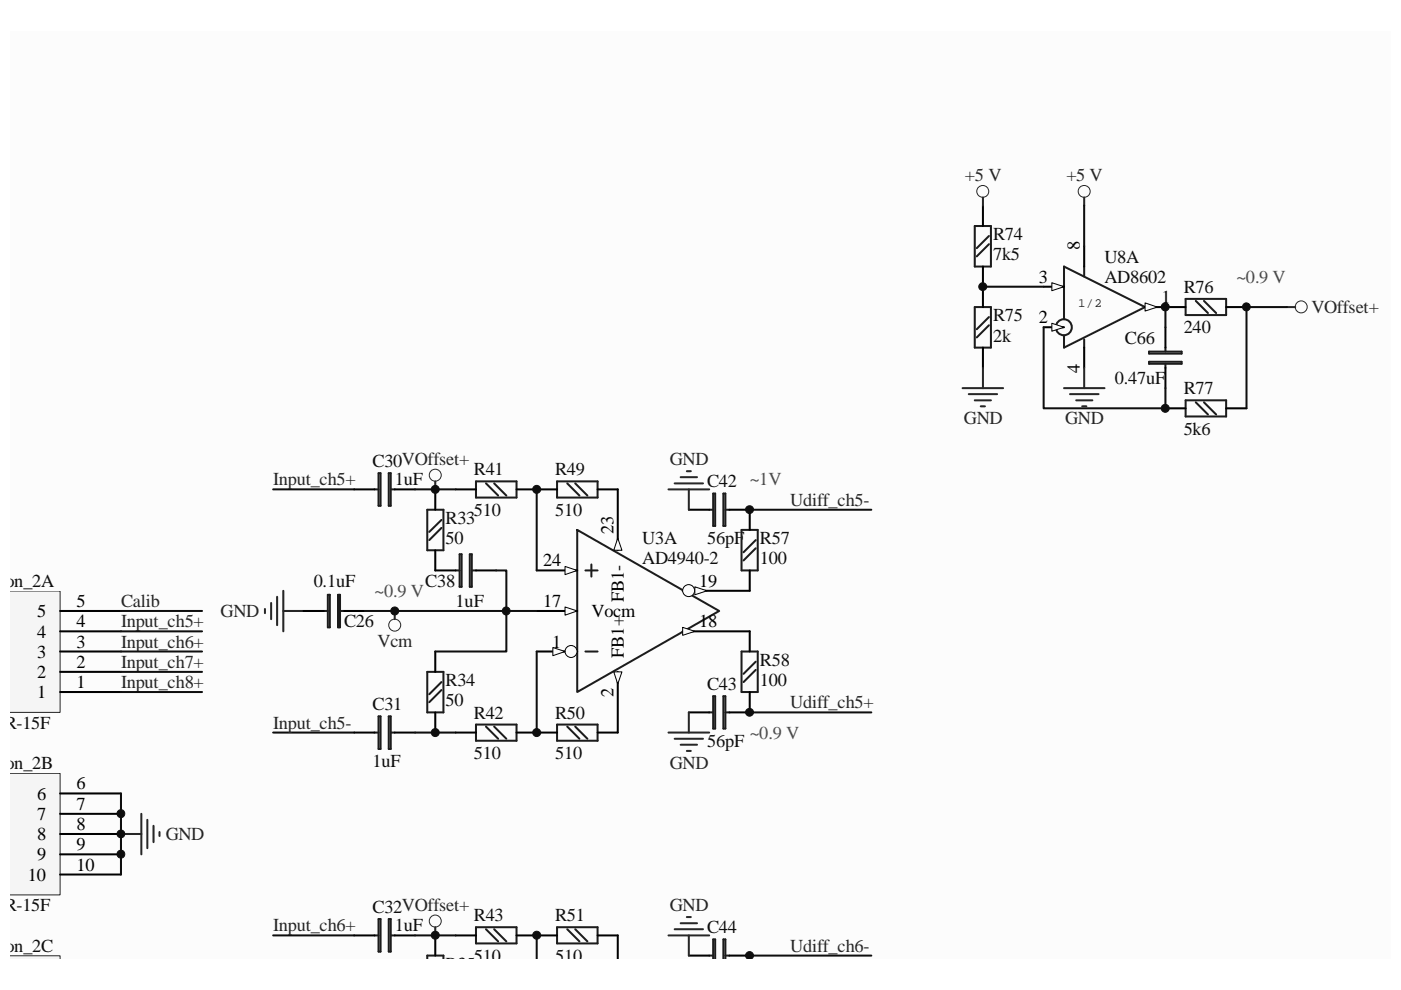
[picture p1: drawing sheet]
<svg xmlns="http://www.w3.org/2000/svg" width="297mm" height="210mm" viewBox="0 0 297 210" stroke-linecap="round" stroke-linejoin="round" font-family="sans-serif">
<path d="M2.2 6.6h292.7v196.7h-292.7z" fill="#fcfcfc"/>
<path d="M2.2 125.3h10.5v25.7h-10.5z" fill="#f5f5f5"/>
<path d="M2.2 125.3h10.5v25.7h-10.5" fill="none" stroke="#262626" stroke-width=".21"/>
<path d="M12.7 138.1h13M12.7 133.9h13M12.7 129.5h13M12.7 146.7h13M12.7 142.5h13" fill="none" stroke="#000" stroke-width=".43"/>
<path d="M2.2 164h10.5v25.7h-10.5z" fill="#f5f5f5"/>
<path d="M2.2 164h10.5v25.7h-10.5" fill="none" stroke="#262626" stroke-width=".21"/>
<path d="M12.7 168.2h13M12.7 172.6h13M12.7 176.8h13M12.7 181.1h13M12.7 185.4h13" fill="none" stroke="#000" stroke-width=".43"/>
<path d="M2.2 202.7h10.5v.6h-10.5z" fill="#f5f5f5"/>
<path d="M2.2 202.6h10.5v.7" fill="none" stroke="#262626" stroke-width=".21"/>
<path d="M159 108.1h25.7M25.7 129.5h17.1M25.7 133.9h17.1M25.7 138.1h17.1M25.7 142.5h17.1M25.7 146.7h17.1M159 151h25.7M25.7 168.2v17.2M159 202.6h25.7" fill="none" stroke="#0e0e0e" stroke-width=".43"/>
<path d="M25.7 176.8h4.3M30 172.6v8.5M31.2 173.8v6M32.6 175.1v3.5M33.8 176.4v.8" fill="none" stroke="#262626" stroke-width=".43"/>
<path d="M122.4 112.4l30.1 17.1-30.1 17.2z" fill="none" stroke="#1c1c1c" stroke-width=".43"/>
<path d="M113.8 138.1h8.6" fill="none" stroke="#000" stroke-width=".43"/>
<circle cx="121.1" cy="138.1" r="1.27" fill="#fcfcfc"/>
<circle cx="121.1" cy="138.1" r="1.27" fill="none" stroke="#000" stroke-width=".21"/>
<path d="M117.2 137.3l2.6 .8-2.6 .9z" fill="#fcfcfc"/>
<path d="M117.2 137.3l2.6 .8-2.6 .9z" fill="none" stroke="#000" stroke-width=".21"/>
<path d="M113.8 120.9h8.6" fill="none" stroke="#000" stroke-width=".43"/>
<path d="M119.8 120.1l2.6 .8-2.6 .9z" fill="#fcfcfc"/>
<path d="M119.8 120.1l2.6 .8-2.6 .9z" fill="none" stroke="#000" stroke-width=".21"/>
<path d="M113.8 129.5h8.6" fill="none" stroke="#000" stroke-width=".43"/>
<path d="M119.8 128.7l2.6 .8-2.6 .9z" fill="#fcfcfc"/>
<path d="M119.8 128.7l2.6 .8-2.6 .9z" fill="none" stroke="#000" stroke-width=".21"/>
<path d="M144.7 133.9h14.3" fill="none" stroke="#000" stroke-width=".43"/>
<path d="M144.7 133l2.6 .9-2.6 .8z" fill="#fcfcfc"/>
<path d="M144.7 133l2.6 .9-2.6 .8z" fill="none" stroke="#000" stroke-width=".21"/>
<path d="M144.7 125.3h14.3" fill="none" stroke="#000" stroke-width=".43"/>
<circle cx="146" cy="125.2" r="1.27" fill="#fcfcfc"/>
<circle cx="146" cy="125.2" r="1.27" fill="none" stroke="#000" stroke-width=".21"/>
<path d="M147.3 124.4l2.6 .9-2.6 .8z" fill="#fcfcfc"/>
<path d="M147.3 124.4l2.6 .9-2.6 .8z" fill="none" stroke="#000" stroke-width=".21"/>
<path d="M125.4 119.7v2.6M124.1 120.9h2.6M124.1 138.1h2.6" fill="none" stroke="#1c1c1c" stroke-width=".43"/>
<path d="M131 142.5v12.8" fill="none" stroke="#000" stroke-width=".43"/>
<path d="M130.1 142.5h1.8l-.9 2.5z" fill="#fcfcfc"/>
<path d="M130.1 142.5h1.8l-.9 2.5z" fill="none" stroke="#000" stroke-width=".21"/>
<path d="M131 103.8v12.9" fill="none" stroke="#000" stroke-width=".43"/>
<path d="M131 114.1l.9 2.6h-1.8z" fill="#fcfcfc"/>
<path d="M131 114.1l.9 2.6h-1.8z" fill="none" stroke="#000" stroke-width=".21"/>
<g fill="none" stroke="#000" stroke-width=".43">
<path d="M229.9 52.2v4.3M221.3 60.8h4.3M75.1 103.8h4.3M83.7 103.8h4.3M92.3 103.8v4.3M92.3 116.7v4.2h4.3M96.6 103.8h4.3M109.5 103.8h8.6M126.7 103.8h4.3M146 108.1h4.4M154.6 108.1h4.4v4.3M64.3 129.5h4.4"/>
<path d="M72.9 129.5h4.4M92.3 138.1v4.4M100.9 120.9h4.3M159 120.9v4.4M159 133.9v4.2M75.1 155.3h4.3M83.7 155.3h4.3M92.3 151v4.3M96.6 155.3h4.3M109.5 155.3h8.6M126.7 155.3h4.3M146 151h4.4"/>
<path d="M159 146.7v4.3h-4.4M75.1 198.3h4.3M83.7 198.3h4.3M92.3 198.3v4.3M96.6 198.3h4.3M109.5 198.3h8.6M126.7 198.3h4.3v5M146 202.6h4.4M154.6 202.6h4.4v.7"/>
</g>
<path d="M57.9 103.8h17.2M88 103.8h8.6M113.8 103.8v17.1M77.3 129.5h36.5M113.8 138.1v17.2M57.9 155.3h17.2M88 155.3h8.6M57.9 198.3h17.2M88 198.3h8.6M113.8 198.3v5" fill="none" stroke="#0e0e0e" stroke-width=".43"/>
<g fill="none" stroke="#262626" stroke-width=".43">
<path d="M145.6 99.9h.9M92.3 102.1v1.7M141.7 103.8h8.7M143 102.5h6.1M144.3 101.2h3.5M146 103.8v4.3M56.2 129.1v.9M57.5 127.8v3.5M58.8 126.5v6M60.1 125.3v8.6M60.1 129.5h4.2M83.7 129.5v1.8"/>
<path d="M141.7 155.3h8.7M143 156.6h6.1M144.3 157.9h3.5M145.6 159.2h.9M146 151v4.3M92.3 196.6v1.7M141.7 198.3h8.7M143 197h6.1M144.3 195.7h3.5M145.6 194.4h.9M146 198.3v4.3"/>
</g>
<g fill="none" stroke="#1c1c1c" stroke-width=".43">
<path d="M229.9 56.5v2.1M225.6 67.7v-11.2l17.2 8.6-17.2 8.6v-2.6M229.9 72v1.7M79.4 103.8h.9M80.3 100.3h.4v6.9h-.4zM82.4 100.3h.4v6.9h-.4zM82.8 103.8h.9M90.6 108.1h3.4v8.6h-3.4zM93.6 111.9l-2.6 2.6M93.6 110.2l-2.6 2.6M97.4 117.5h.5v6.9h-.5zM99.6 117.5h.4v6.9h-.4z"/>
<path d="M100.9 102.1h8.6v3.4h-8.6zM103 102.5l2.6 2.6M104.8 102.5l2.6 2.6M118.1 102.1h8.6v3.4h-8.6zM120.3 102.5l2.5 2.6M122 102.5l2.5 2.6M150.4 108.1h.8M151.2 104.6h.4v6.9h-.4zM153.4 104.6h.4v6.9h-.4zM153.8 108.1h.8M157.2 112.4h3.5v8.5h-3.5zM160.2 116.2l-2.6 2.6"/>
<path d="M160.2 114.5l-2.6 2.6M68.7 129.5h.8M69.5 126.1h.4v6.9h-.4zM71.7 126.1h.4v6.9h-.4zM72.1 129.5h.8M96.6 120.9h.8M100 120.9h.9M157.2 138.1h3.5v8.6h-3.5zM79.4 155.3h.9M80.3 151.9h.4v6.9h-.4zM82.4 151.9h.4v6.9h-.4zM82.8 155.3h.9"/>
<path d="M90.6 142.5h3.4v8.5h-3.4zM93.6 146.3l-2.6 2.6M93.6 144.6l-2.6 2.6M100.9 153.6h8.6v3.5h-8.6zM103 154.1l2.6 2.5M104.8 154.1l2.6 2.5M118.1 153.6h8.6v3.5h-8.6zM120.3 154.1l2.5 2.5M122 154.1l2.5 2.5M150.4 151h.8M151.2 147.6h.4v6.9h-.4zM153.4 147.6h.4v6.9h-.4z"/>
<path d="M153.8 151h.8M160.2 140.3l-2.6 2.6M160.2 142l-2.6 2.6M79.4 198.3h.9M80.3 194.9h.4v6.9h-.4zM82.4 194.9h.4v6.9h-.4zM82.8 198.3h.9M100.9 196.6h8.6v3.4h-8.6zM103 197l2.6 2.6M104.8 197l2.6 2.6M118.1 196.6h8.6v3.4h-8.6zM120.3 197l2.5 2.6"/>
<path d="M122 197l2.5 2.6M90.6 203.3v-.7h3.4v.7M150.4 202.6h.8M151.2 203.3v-4.1h.4v4.1M153.4 203.3v-4.1h.4v4.1M153.8 202.6h.8"/>
<circle cx="225.5" cy="69.4" r="1.69"/>
</g>
<g fill="none" stroke="#262626" stroke-width=".21">
<circle cx="92.3" cy="100.8" r="1.27"/>
<circle cx="83.7" cy="132.5" r="1.27"/>
<circle cx="92.3" cy="195.3" r="1.27"/>
</g>
<path d="M223 59.9l2.6 .9-2.6 .8z" fill="#fcfcfc"/>
<path d="M223 59.9l2.6 .9-2.6 .8z" fill="none" stroke="#000" stroke-width=".21"/>
<path d="M221.3 69.4h4.3" fill="none" stroke="#000" stroke-width=".43"/>
<path d="M223 68.5l2.6 .9-2.6 .8z" fill="#fcfcfc"/>
<path d="M223 68.5l2.6 .9-2.6 .8z" fill="none" stroke="#000" stroke-width=".21"/>
<path d="M229.9 73.7v4.3M242.8 65.1h4.3" fill="none" stroke="#000" stroke-width=".43"/>
<path d="M242.8 64.2l2.6 .9-2.6 .9z" fill="#fcfcfc"/>
<path d="M242.8 64.2l2.6 .9-2.6 .9z" fill="none" stroke="#000" stroke-width=".21"/>
<g fill="none" stroke="#1c1c1c" stroke-width=".43">
<path d="M206.7 47.9h3.4v8.6h-3.4zM209.7 50l-2.6 2.6M209.7 51.8l-2.6 2.6M206.7 65.1h3.4v8.6h-3.4zM209.7 67.2l-2.6 2.6M209.7 69l-2.6 2.5M243.6 76.7h6.9v.4h-6.9zM243.6 74.5h6.9v.5h-6.9zM247.1 73.7v.8M247.1 77.1v.9M251.4 63.4h8.6v3.4h-8.6zM253.5 63.8l2.6 2.6"/>
<path d="M255.3 63.8l2.5 2.6M251.4 84.9h8.6v3.4h-8.6zM253.5 85.3l2.6 2.6M255.3 85.3l2.5 2.6"/>
</g>
<path d="M208.4 43.6v4.3M208.4 56.5v8.6M208.4 73.7v4.3M247.1 65.1h4.3M247.1 69.4v4.3M247.1 78v4.3M260 65.1h4.3M247.1 86.6h4.3M260 86.6h4.3" fill="none" stroke="#000" stroke-width=".43"/>
<path d="M229.9 43.6v8.6M208.4 60.8h12.9M221.3 69.4v17.2h25.8v-4.3M247.1 65.1v4.3M272.9 65.1h-8.6v21.5M105.2 120.9h2.2v17.2h-15.1" fill="none" stroke="#0e0e0e" stroke-width=".43"/>
<g fill="none" stroke="#262626" stroke-width=".21">
<circle cx="208.4" cy="40.6" r="1.26"/>
<circle cx="229.9" cy="40.6" r="1.26"/>
<circle cx="275.9" cy="65.1" r="1.27"/>
</g>
<g fill="none" stroke="#262626" stroke-width=".43">
<path d="M208.4 41.9v1.7M229.9 41.9v1.7M208.4 78v4.3M229.9 78v4.3M272.9 65.1h1.7M204.1 82.3h8.6M205.4 83.6h6M206.7 84.9h3.4M207.9 86.1h.9M225.6 82.3h8.6M226.9 83.6h6M228.2 84.9h3.4"/>
<path d="M229.4 86.1h.9"/>
</g>
<circle cx="25.6" cy="181.1" r=".83" fill="#0e0e0e"/>
<circle cx="25.6" cy="181.1" r=".83" fill="none" stroke="#0e0e0e" stroke-width=".21"/>
<circle cx="25.6" cy="176.8" r=".82" fill="#0e0e0e"/>
<circle cx="25.6" cy="176.8" r=".82" fill="none" stroke="#0e0e0e" stroke-width=".21"/>
<circle cx="25.6" cy="172.5" r=".83" fill="#0e0e0e"/>
<circle cx="25.6" cy="172.5" r=".83" fill="none" stroke="#0e0e0e" stroke-width=".21"/>
<circle cx="83.7" cy="129.5" r=".85" fill="#0e0e0e"/>
<circle cx="83.7" cy="129.5" r=".85" fill="none" stroke="#0e0e0e" stroke-width=".21"/>
<circle cx="92.3" cy="198.3" r=".85" fill="#0e0e0e"/>
<circle cx="92.3" cy="198.3" r=".85" fill="none" stroke="#0e0e0e" stroke-width=".21"/>
<circle cx="92.3" cy="155.3" r=".85" fill="#0e0e0e"/>
<circle cx="92.3" cy="155.3" r=".85" fill="none" stroke="#0e0e0e" stroke-width=".21"/>
<circle cx="92.3" cy="103.8" r=".85" fill="#0e0e0e"/>
<circle cx="92.3" cy="103.8" r=".85" fill="none" stroke="#0e0e0e" stroke-width=".21"/>
<circle cx="107.3" cy="129.5" r=".84" fill="#0e0e0e"/>
<circle cx="107.3" cy="129.5" r=".84" fill="none" stroke="#0e0e0e" stroke-width=".21"/>
<circle cx="113.8" cy="198.3" r=".85" fill="#0e0e0e"/>
<circle cx="113.8" cy="198.3" r=".85" fill="none" stroke="#0e0e0e" stroke-width=".21"/>
<circle cx="113.8" cy="155.3" r=".85" fill="#0e0e0e"/>
<circle cx="113.8" cy="155.3" r=".85" fill="none" stroke="#0e0e0e" stroke-width=".21"/>
<circle cx="113.8" cy="103.8" r=".85" fill="#0e0e0e"/>
<circle cx="113.8" cy="103.8" r=".85" fill="none" stroke="#0e0e0e" stroke-width=".21"/>
<path d="M158.3 202a.82 .82 0 0 1 1.1-.1 .82 .82 0 0 1 .2 1.1 .82 .82 0 0 1-1 .3 .74 .74 0 0 1-.3-1.3z" fill-rule="evenodd" fill="#0e0e0e"/>
<path d="M158.5 203.3a.82 .82 0 0 1-.2-1.2 .82 .82 0 0 1 1.2 0 .82 .82 0 0 1-.2 1.2" fill="none" stroke="#0e0e0e" stroke-width=".21"/>
<circle cx="158.9" cy="151" r=".84" fill="#0e0e0e"/>
<circle cx="158.9" cy="151" r=".84" fill="none" stroke="#0e0e0e" stroke-width=".21"/>
<circle cx="158.9" cy="108.1" r=".84" fill="#0e0e0e"/>
<circle cx="158.9" cy="108.1" r=".84" fill="none" stroke="#0e0e0e" stroke-width=".21"/>
<circle cx="208.4" cy="60.8" r=".84" fill="#0e0e0e"/>
<circle cx="208.4" cy="60.8" r=".84" fill="none" stroke="#0e0e0e" stroke-width=".21"/>
<circle cx="247.1" cy="86.6" r=".85" fill="#0e0e0e"/>
<circle cx="247.1" cy="86.6" r=".85" fill="none" stroke="#0e0e0e" stroke-width=".21"/>
<circle cx="247.1" cy="65.1" r=".85" fill="#0e0e0e"/>
<circle cx="247.1" cy="65.1" r=".85" fill="none" stroke="#0e0e0e" stroke-width=".21"/>
<circle cx="264.2" cy="65.1" r=".84" fill="#0e0e0e"/>
<circle cx="264.2" cy="65.1" r=".84" fill="none" stroke="#0e0e0e" stroke-width=".21"/>
<g font-size="3.9" fill="#262626">
<text x="204.6" y="38.5">+5 V</text>
<text x="226.1" y="38.5">+5 V</text>
<text x="278" y="66.4">VOffset+</text>
<text x="204.4" y="90">GND</text>
<text x="225.8" y="90">GND</text>
<text x="142" y="98.6">GND</text>
<text x="57.9" y="102.9">Input_ch5+</text>
<text x="167.6" y="107.2">Udiff_ch5-</text>
<text x="25.7" y="128.7">Calib</text>
<text x="46.8" y="130.9">GND</text>
<text x="25.7" y="137.3">Input_ch6+</text>
<text x="25.7" y="133">Input_ch5+</text>
<text x="80" y="137.2">Vcm</text>
<text x="25.7" y="141.6">Input_ch7+</text>
<text x="25.7" y="145.9">Input_ch8+</text>
<text x="57.9" y="154.5">Input_ch5-</text>
<text x="167.6" y="150.2">Udiff_ch5+</text>
<text x="142" y="163">GND</text>
<text x="35.1" y="178.1">GND</text>
<text x="57.9" y="197.5">Input_ch6+</text>
<text x="142" y="193.2">GND</text>
<text x="167.6" y="201.8">Udiff_ch6-</text>
</g>
<g font-size="3.9" fill="#0e0e0e">
<text x="210.6" y="50.9">R74</text>
<text x="210.6" y="55.2">7k5</text>
<text x="234.2" y="55.7">U8A</text>
<text x="234.2" y="59.9">AD8602</text>
<text x="251" y="62.1">R76</text>
<text x="210.6" y="68.1">R75</text>
<text x="251" y="70.7">240</text>
<text x="210.6" y="72.4">2k</text>
<text x="238.5" y="72.9">C66</text>
<text x="236.3" y="81.4">0.47uF</text>
<text x="251" y="83.6">R77</text>
<text x="251" y="92.2">5k6</text>
<text x="79" y="99.1">C30VOffset+</text>
<text x="100.5" y="100.8">R41</text>
<text x="117.7" y="100.8">R49</text>
<text x="83.7" y="102.9">1uF</text>
<text x="149.9" y="103.3">C42 ~1V</text>
<text x="94.5" y="111.1">R33</text>
<text x="100.5" y="109.4">510</text>
<text x="117.7" y="109.4">510</text>
<text x="94.5" y="115.4">50</text>
<text x="136.2" y="115.4">U3A</text>
<text x="136.2" y="119.7">AD4940-2</text>
<text x="149.9" y="115.4">56pF</text>
<text x="161.1" y="115.4">R57</text>
<text x="161.1" y="119.7">100</text>
<text x="1.2" y="124.4">on_2A</text>
<text x="66.5" y="124.4">0.1uF</text>
<text x="90.2" y="124.4">C38</text>
<text x="96.6" y="128.7">1uF</text>
<text x="73" y="133">C26</text>
<text x="161.1" y="141.2">R58</text>
<text x="94.5" y="145.5">R34</text>
<text x="94.5" y="149.8">50</text>
<text x="149.9" y="146.3">C43</text>
<text x="161.1" y="145.5">100</text>
<text x="1" y="154.5">R-15F</text>
<text x="79" y="150.6">C31</text>
<text x="100.5" y="152.4">R42</text>
<text x="117.7" y="152.4">R50</text>
<text x="100.5" y="161">510</text>
<text x="117.7" y="161">510</text>
<text x="149.9" y="158.4">56pF</text>
<text x="1.2" y="163.1">on_2B</text>
<text x="79" y="162.6">1uF</text>
<text x="1" y="193.2">R-15F</text>
<text x="79" y="193.6">C32VOffset+</text>
<text x="83.7" y="197.5">1uF</text>
<text x="100.5" y="195.3">R43</text>
<text x="117.7" y="195.3">R51</text>
<text x="149.9" y="197.9">C44</text>
<text x="1.2" y="201.8">on_2C</text>
<text x="100.5" y="203.9">510</text>
<text x="117.7" y="203.9">510</text>
<text x="94.5" y="205.7">R35</text>
</g>
<g font-size="3.9">
<text x="229" y="53.1" transform="rotate(-90 229 53.1)">8</text>
<text x="220.3" y="59.9">3</text>
<text x="246.2" y="64.3">1</text>
<text x="220.3" y="68.5">2</text>
<text x="229" y="79.1" transform="rotate(-90 229 79.1)">4</text>
<text x="130.1" y="113.2" transform="rotate(-90 130.1 113.2)">23</text>
<text x="115.1" y="120.1">24</text>
<text x="148.2" y="124.4">19</text>
<text x="7.9" y="130.9">5</text>
<text x="16.2" y="128.7">5</text>
<text x="115.1" y="128.7">17</text>
<text x="125.4" y="130.9">Vocm</text>
<text x="132.2" y="127.7" transform="rotate(-90 132.2 127.7)">FB1-</text>
<text x="7.9" y="135.2">4</text>
<text x="16.2" y="137.3">3</text>
<text x="16.2" y="133">4</text>
<text x="117.1" y="137.3">1</text>
<text x="148.2" y="133">18</text>
<text x="7.9" y="143.8">2</text>
<text x="7.9" y="139.4">3</text>
<text x="16.2" y="141.6">2</text>
<text x="132.2" y="139.4" transform="rotate(-90 132.2 139.4)">FB1+</text>
<text x="7.9" y="148">1</text>
<text x="16.2" y="145.9">1</text>
<text x="130.1" y="147.8" transform="rotate(-90 130.1 147.8)">2</text>
<text x="16.2" y="167.4">6</text>
<text x="7.9" y="169.5">6</text>
<text x="7.9" y="173.8">7</text>
<text x="16.2" y="171.7">7</text>
<text x="7.9" y="178.1">8</text>
<text x="16.2" y="176">8</text>
<text x="7.9" y="182.4">9</text>
<text x="16.2" y="184.6">10</text>
<text x="16.2" y="180.3">9</text>
<text x="5.9" y="186.7">10</text>
</g>
<g font-size="3.9" fill="#4c4c4c">
<text x="262.2" y="59.9">~0.9 V</text>
<text x="79.4" y="126.6">~0.9 V</text>
<text x="159" y="156.6">~0.9 V</text>
</g>
<text font-size="2.7" fill="#0e0e0e" x="228.6" y="65.2">1/2</text>
</svg>
